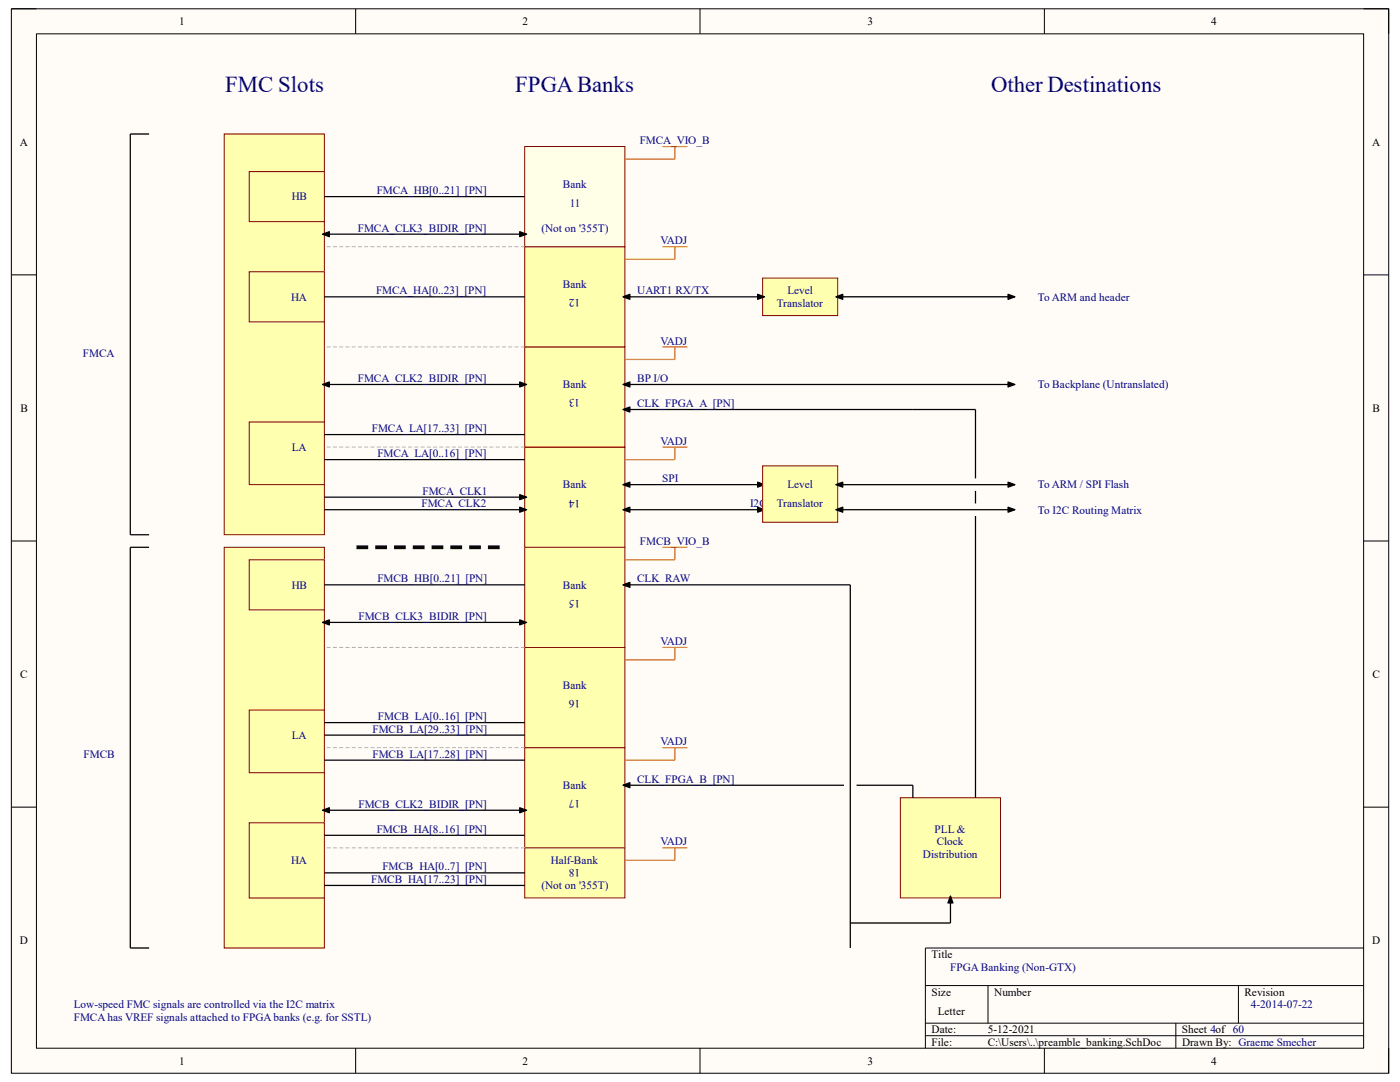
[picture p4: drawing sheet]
<svg xmlns="http://www.w3.org/2000/svg" width="279mm" height="216mm" viewBox="0 0 279 216" stroke-linecap="round" stroke-linejoin="round" font-family="sans-serif">
<path d="M2.3 1.8h274.8v212.4h-274.8z" fill-rule="evenodd" fill="#fffcf8"/>
<path d="M2.3 1.8h274.8v212.4h-274.8z" fill="none" stroke="#000" stroke-width=".2"/>
<path d="M7.3 6.8h264.8v202.4h-264.8z" fill-rule="evenodd" fill="#fffcf8"/>
<g fill="none" stroke="#000" stroke-width=".2">
<path d="M2.3 1.8h5M7.3 6.8h264.8v202.4h-264.8zM71 1.8v4.9M139.7 1.8v4.9M208.4 1.8v5M272.1 1.8h5v5M2.3 54.9h5M272.1 54.9h5M2.3 107.9h5M272.1 107.9h5M2.3 161.1h5M272.1 161.1h5"/>
<path d="M184.7 196.7h87.4M197.2 196.7v7.5M247.2 196.7v7.5M272.1 189.2h-87.4v20M71 209.2v5M139.7 209.2v5M184.7 204.2h87.4M184.7 206.7h87.4M208.4 209.2v5M234.7 204.2v5M277.1 209.2v5"/>
</g>
<path d="M44.7 109.2h20v80h-20z" fill-rule="evenodd" fill="#ffffb0"/>
<path d="M44.7 109.2h20v80h-20z" fill="none" stroke="#800000" stroke-width=".2"/>
<path d="M44.7 26.7h20v80h-20z" fill-rule="evenodd" fill="#ffffb0"/>
<path d="M44.7 26.7h20v80h-20z" fill="none" stroke="#800000" stroke-width=".2"/>
<path d="M49.7 34.2h15v10h-15z" fill-rule="evenodd" fill="#ffffb0"/>
<path d="M49.7 34.2h15v10h-15z" fill="none" stroke="#800000" stroke-width=".2"/>
<path d="M104.7 149.2h20v20h-20z" fill-rule="evenodd" fill="#ffffb0"/>
<path d="M104.7 149.2h20v20h-20z" fill="none" stroke="#800000" stroke-width=".2"/>
<path d="M104.7 129.2h20v20h-20z" fill-rule="evenodd" fill="#ffffb0"/>
<path d="M104.7 129.2h20v20h-20z" fill="none" stroke="#800000" stroke-width=".2"/>
<path d="M104.7 109.2h20v20h-20z" fill-rule="evenodd" fill="#ffffb0"/>
<path d="M104.7 109.2h20v20h-20z" fill="none" stroke="#800000" stroke-width=".2"/>
<path d="M104.7 89.2h20v20h-20z" fill-rule="evenodd" fill="#ffffb0"/>
<path d="M104.7 89.2h20v20h-20z" fill="none" stroke="#800000" stroke-width=".2"/>
<path d="M104.7 69.2h20v20h-20z" fill-rule="evenodd" fill="#ffffb0"/>
<path d="M104.7 69.2h20v20h-20z" fill="none" stroke="#800000" stroke-width=".2"/>
<path d="M104.7 49.2h20v20h-20z" fill-rule="evenodd" fill="#ffffb0"/>
<path d="M104.7 49.2h20v20h-20z" fill="none" stroke="#800000" stroke-width=".2"/>
<path d="M104.7 29.2h20v20h-20z" fill-rule="evenodd" fill="#ffffe8"/>
<path d="M104.7 29.2h20v20h-20z" fill="none" stroke="#800000" stroke-width=".2"/>
<path d="M104.7 169.2h20v10h-20z" fill-rule="evenodd" fill="#ffffb0"/>
<path d="M104.7 169.2h20v10h-20z" fill="none" stroke="#800000" stroke-width=".2"/>
<path d="M49.7 54.2h15v10h-15z" fill-rule="evenodd" fill="#ffffb0"/>
<path d="M49.7 54.2h15v10h-15z" fill="none" stroke="#800000" stroke-width=".2"/>
<path d="M49.7 84.2h15v12.5h-15z" fill-rule="evenodd" fill="#ffffb0"/>
<path d="M49.7 84.2h15v12.5h-15z" fill="none" stroke="#800000" stroke-width=".2"/>
<path d="M49.7 111.7h15v10h-15z" fill-rule="evenodd" fill="#ffffb0"/>
<path d="M49.7 111.7h15v10h-15z" fill="none" stroke="#800000" stroke-width=".2"/>
<path d="M49.7 141.7h15v12.5h-15z" fill-rule="evenodd" fill="#ffffb0"/>
<path d="M49.7 141.7h15v12.5h-15z" fill="none" stroke="#800000" stroke-width=".2"/>
<path d="M49.7 164.2h15v15h-15z" fill-rule="evenodd" fill="#ffffb0"/>
<path d="M49.7 164.2h15v15h-15z" fill="none" stroke="#800000" stroke-width=".2"/>
<g fill="none" stroke="#000" stroke-width=".25">
<path d="M29.8 26.7h-3.8v80h3.8M64.7 39.2h40M64.4 46.7l1.3-.5v1zM64.7 46.7h40M64.7 59.2h40M103.7 46.2l1.4 .5-1.4 .5zM64.4 76.7l1.3-.5v1zM64.7 76.7h40M103.7 76.2l1.4 .5-1.4 .5zM64.7 86.7h40M64.7 99.2h40M64.7 91.7h40"/>
<path d="M103.7 98.7l1.4 .5-1.4 .5zM124.3 81.7l1.4-.5v1zM124.3 96.7l1.4-.5v1zM124.7 96.7h27.5M124.7 81.7h57.5M151.2 96.2l1.4 .5-1.4 .5zM29.8 109.2h-3.8v80h3.8M64.7 101.7h40M64.7 116.7h40M103.7 101.2l1.4 .5-1.4 .5zM124.3 101.7l1.4-.5v1zM124.3 116.7l1.4-.5v1z"/>
<path d="M124.7 101.7h27.5M124.7 116.7h45M151.2 101.2l1.4 .5-1.4 .5zM64.4 124.2l1.3-.5v1zM64.7 124.2h40M103.7 123.7l1.4 .5-1.4 .5zM64.7 144.2h40M64.7 146.7h40M64.7 151.7h40M124.3 156.7l1.4-.5v1zM124.7 156.7h43.7M64.4 161.7l1.3-.5v1z"/>
<path d="M64.7 166.7h40M64.7 174.2h40M64.7 176.7h40M64.7 161.7h40M103.7 161.2l1.4 .5-1.4 .5z"/>
</g>
<g fill="#000">
<path d="M64.4 46.7l1.3-.5v1zM103.7 46.2l1.4 .5-1.4 .5zM64.4 76.7l1.3-.5v1zM103.7 76.2l1.4 .5-1.4 .5zM103.7 98.7l1.4 .5-1.4 .5zM124.3 81.7l1.4-.5v1zM124.3 96.7l1.4-.5v1zM151.2 96.2l1.4 .5-1.4 .5zM103.7 101.2l1.4 .5-1.4 .5zM124.3 101.7l1.4-.5v1zM124.3 116.7l1.4-.5v1zM151.2 101.2l1.4 .5-1.4 .5z"/>
<path d="M64.4 124.2l1.3-.5v1zM103.7 123.7l1.4 .5-1.4 .5zM124.3 156.7l1.4-.5v1zM64.4 161.7l1.3-.5v1zM103.7 161.2l1.4 .5-1.4 .5z"/>
</g>
<g fill="none" stroke="#fd8300" stroke-width=".25">
<path d="M132.2 29.2h5M134.7 29.2v2.5h-10M132.2 49.2h5M134.7 49.2v2.5h-10M132.2 69.2h5M134.7 69.2v2.5h-10M132.2 89.2h5M134.7 89.2v2.5h-10M132.2 109.2h5M134.7 109.2v2.5h-10M132.2 129.2h5M134.7 129.2v2.5h-10"/>
<path d="M132.2 149.2h5M134.7 149.2v2.5h-10M132.2 169.2h5M134.7 169.2v2.5h-10"/>
</g>
<path d="M71.1 109.2h2.4M74.9 109.2h2.3M78.6 109.2h2.4M82.4 109.2h2.3M86.1 109.2h2.4M89.9 109.2h2.3M93.6 109.2h2.4M97.4 109.2h2.3" fill="none" stroke="#080d02" stroke-width=".75" stroke-linecap="butt"/>
<g fill="none" stroke="#baada4" stroke-width=".2">
<path d="M65.2 49.2h.8M66.5 49.2h.7M67.7 49.2h.8M69 49.2h.7M70.2 49.2h.8M71.5 49.2h.7M72.7 49.2h.8M74 49.2h.7M75.2 49.2h.8M76.4 49.2h.8M77.7 49.2h.8M78.9 49.2h.8"/>
<path d="M80.2 49.2h.8M81.4 49.2h.8M82.7 49.2h.8M83.9 49.2h.8M85.2 49.2h.8M86.4 49.2h.8M87.7 49.2h.8M88.9 49.2h.8M90.2 49.2h.8M91.4 49.2h.8M92.7 49.2h.8M93.9 49.2h.8"/>
<path d="M95.2 49.2h.8M96.4 49.2h.8M97.7 49.2h.8M98.9 49.2h.8M100.2 49.2h.8M101.4 49.2h.8M102.7 49.2h.8M103.9 49.2h.8M65.2 69.2h.8M66.5 69.2h.7M67.7 69.2h.8M69 69.2h.7"/>
<path d="M70.2 69.2h.8M71.5 69.2h.7M72.7 69.2h.8M74 69.2h.7M75.2 69.2h.8M76.4 69.2h.8M77.7 69.2h.8M78.9 69.2h.8M80.2 69.2h.8M81.4 69.2h.8M82.7 69.2h.8M83.9 69.2h.8"/>
<path d="M85.2 69.2h.8M86.4 69.2h.8M87.7 69.2h.8M88.9 69.2h.8M90.2 69.2h.8M91.4 69.2h.8M92.7 69.2h.8M93.9 69.2h.8M95.2 69.2h.8M96.4 69.2h.8M97.7 69.2h.8M98.9 69.2h.8"/>
<path d="M100.2 69.2h.8M101.4 69.2h.8M102.7 69.2h.8M103.9 69.2h.8M65.2 89.2h.8M66.5 89.2h.7M67.7 89.2h.8M69 89.2h.7M70.2 89.2h.8M71.5 89.2h.7M72.7 89.2h.8M74 89.2h.7"/>
<path d="M75.2 89.2h.8M76.4 89.2h.8M77.7 89.2h.8M79 89.2h.7M80.2 89.2h.8M81.4 89.2h.8M82.7 89.2h.8M83.9 89.2h.8M85.2 89.2h.8M86.4 89.2h.8M87.7 89.2h.8M88.9 89.2h.8"/>
<path d="M90.2 89.2h.8M91.4 89.2h.8M92.7 89.2h.8M93.9 89.2h.8M95.2 89.2h.8M96.4 89.2h.8M97.7 89.2h.8M98.9 89.2h.8M100.2 89.2h.8M101.4 89.2h.8M102.7 89.2h.8M103.9 89.2h.8"/>
<path d="M65.2 129.2h.8M66.5 129.2h.7M67.7 129.2h.8M69 129.2h.7M70.2 129.2h.8M71.5 129.2h.7M72.7 129.2h.8M74 129.2h.7M75.2 129.2h.8M76.4 129.2h.8M77.7 129.2h.8M79 129.2h.7"/>
<path d="M80.2 129.2h.8M81.4 129.2h.8M82.7 129.2h.8M83.9 129.2h.8M85.2 129.2h.8M86.4 129.2h.8M87.7 129.2h.8M88.9 129.2h.8M90.2 129.2h.8M91.4 129.2h.8M92.7 129.2h.8M93.9 129.2h.8"/>
<path d="M95.2 129.2h.8M96.4 129.2h.8M97.7 129.2h.8M98.9 129.2h.8M100.2 129.2h.8M101.4 129.2h.8M102.7 129.2h.8M103.9 129.2h.8M65.2 149.2h.8M66.5 149.2h.7M67.7 149.2h.8M69 149.2h.7"/>
<path d="M70.2 149.2h.8M71.5 149.2h.7M72.7 149.2h.8M74 149.2h.7M75.2 149.2h.8M76.4 149.2h.8M77.7 149.2h.8M79 149.2h.7M80.2 149.2h.8M81.4 149.2h.8M82.7 149.2h.8M83.9 149.2h.8"/>
<path d="M85.2 149.2h.8M86.4 149.2h.8M87.7 149.2h.8M88.9 149.2h.8M90.2 149.2h.8M91.4 149.2h.8M92.7 149.2h.8M93.9 149.2h.8M95.2 149.2h.8M96.4 149.2h.8M97.7 149.2h.8M98.9 149.2h.8"/>
<path d="M100.2 149.2h.8M101.4 149.2h.8M102.7 149.2h.8M103.9 149.2h.8M65.2 169.2h.8M66.5 169.2h.7M67.7 169.2h.8M69 169.2h.7M70.2 169.2h.8M71.5 169.2h.7M72.7 169.2h.8M74 169.2h.7"/>
<path d="M75.2 169.2h.8M76.4 169.2h.8M77.7 169.2h.8M79 169.2h.7M80.2 169.2h.8M81.4 169.2h.8M82.7 169.2h.8M83.9 169.2h.8M85.2 169.2h.8M86.4 169.2h.8M87.7 169.2h.8M88.9 169.2h.8"/>
<path d="M90.2 169.2h.8M91.4 169.2h.8M92.7 169.2h.8M93.9 169.2h.8M95.2 169.2h.8M96.4 169.2h.8M97.7 169.2h.8M98.9 169.2h.8M100.2 169.2h.8M101.4 169.2h.8M102.7 169.2h.8M103.9 169.2h.8"/>
</g>
<path d="M179.7 159.2h20v20h-20z" fill-rule="evenodd" fill="#ffffb0"/>
<path d="M179.7 159.2h20v20h-20z" fill="none" stroke="#800000" stroke-width=".2"/>
<path d="M182.2 81.7h12.5v13.8M169.7 116.7v72.5M194.7 103v56.2M170.9 156.7h11.3v2.5M189.7 178.8l.5 1.4h-1zM189.7 179.2v5h-20" fill="none" stroke="#000" stroke-width=".25"/>
<path d="M189.7 178.8l.5 1.4h-1z" fill="#000"/>
<path d="M152.2 55.5h15v7.5h-15z" fill-rule="evenodd" fill="#ffffb0"/>
<path d="M152.2 55.5h15v7.5h-15z" fill="none" stroke="#800000" stroke-width=".2"/>
<path d="M152.2 93h15v11.2h-15z" fill-rule="evenodd" fill="#ffffb0"/>
<path d="M152.2 93h15v11.2h-15z" fill="none" stroke="#800000" stroke-width=".2"/>
<g fill="none" stroke="#000" stroke-width=".25">
<path d="M124.3 59.2l1.4-.5v1zM124.7 59.2h27.5M151.2 58.7l1.4 .5-1.4 .5zM166.8 59.2l1.4-.5v1zM167.2 59.2h35M201.2 58.7l1.4 .5-1.4 .5zM124.3 76.7l1.4-.5v1zM124.7 76.7h77.5M201.2 76.2l1.4 .5-1.4 .5zM166.8 96.7l1.4-.5v1zM167.2 96.7h35M194.7 98v2.5"/>
<path d="M201.2 96.2l1.4 .5-1.4 .5zM166.8 101.7l1.4-.5v1zM167.2 101.7h35M201.2 101.2l1.4 .5-1.4 .5z"/>
</g>
<path d="M124.3 59.2l1.4-.5v1zM151.2 58.7l1.4 .5-1.4 .5zM166.8 59.2l1.4-.5v1zM201.2 58.7l1.4 .5-1.4 .5zM124.3 76.7l1.4-.5v1zM201.2 76.2l1.4 .5-1.4 .5zM166.8 96.7l1.4-.5v1zM201.2 96.2l1.4 .5-1.4 .5zM166.8 101.7l1.4-.5v1zM201.2 101.2l1.4 .5-1.4 .5z" fill="#000"/>
<g font-size="4.5" fill="#000080">
<text x="45" y="18.3">FMC Slots</text>
<text x="102.8" y="18.3">FPGA Banks</text>
<text x="197.8" y="18.3">Other Destinations</text>
</g>
<g font-size="2.2">
<text x="35.7" y="5">1</text>
<text x="104.3" y="5">2</text>
<text x="173.1" y="5">3</text>
<text x="241.7" y="5">4</text>
<text x="3.9" y="29.1">A</text>
<text x="273.8" y="29.1">A</text>
<text x="4.1" y="82.2">B</text>
<text x="273.9" y="82.2">B</text>
<text x="4" y="135.3">C</text>
<text x="273.9" y="135.3">C</text>
<text x="4" y="188.4">D</text>
<text x="185.9" y="191.2">Title</text>
<text x="273.9" y="188.4">D</text>
<text x="185.9" y="198.7">Size</text>
<text x="187.2" y="202.4">Letter</text>
<text x="198.4" y="198.7">Number</text>
<text x="248.4" y="198.7">Revision</text>
<text x="185.9" y="206.2">Date:</text>
<text x="185.9" y="208.7">File:</text>
<text x="197.1" y="208.7">C:\Users\..\preamble_banking.SchDoc</text>
<text x="197.1" y="206.2">5-12-2021</text>
<text x="235.9" y="206.2">Sheet 4of 60</text>
<text x="235.9" y="208.7">Drawn By: Graeme Smecher</text>
<text x="35.7" y="212.4">1</text>
<text x="104.3" y="212.4">2</text>
<text x="173.1" y="212.4">3</text>
<text x="241.7" y="212.4">4</text>
</g>
<g font-size="2.2" fill="#000080">
<text x="127.7" y="28.7">FMCA_VIO_B</text>
<text x="58.2" y="40">HB</text>
<text x="75.2" y="38.7">FMCA_HB[0..21]_[PN]</text>
<text x="112.3" y="37.5">Bank</text>
<text x="113.7" y="41.2">11</text>
<text x="71.4" y="46.2">FMCA_CLK3_BIDIR_[PN]</text>
<text x="108" y="46.2">(Not on '355T)</text>
<text x="131.8" y="48.7">VADJ</text>
<text x="58.1" y="60">HA</text>
<text x="75.1" y="58.8">FMCA_HA[0..23]_[PN]</text>
<text x="112.3" y="57.5">Bank</text>
<text x="115.8" y="59.7" transform="rotate(-180 115.8 59.7)">12</text>
<text x="127.2" y="58.8">UART1 RX/TX</text>
<text x="157.1" y="58.8">Level</text>
<text x="207.1" y="60">To ARM and header</text>
<text x="155" y="61.3">Translator</text>
<text x="16.6" y="71.2">FMCA</text>
<text x="131.8" y="68.7">VADJ</text>
<text x="71.4" y="76.2">FMCA_CLK2_BIDIR_[PN]</text>
<text x="112.3" y="77.5">Bank</text>
<text x="127.2" y="76.2">BP I/O</text>
<text x="207.1" y="77.5">To Backplane (Untranslated)</text>
<text x="115.7" y="79.7" transform="rotate(-180 115.7 79.7)">13</text>
<text x="127.2" y="81.2">CLK_FPGA_A_[PN]</text>
<text x="58.2" y="90">LA</text>
<text x="74.2" y="86.2">FMCA_LA[17..33]_[PN]</text>
<text x="131.8" y="88.7">VADJ</text>
<text x="75.3" y="91.2">FMCA_LA[0..16]_[PN]</text>
<text x="84.1" y="101.2">FMCA_CLK2</text>
<text x="84.3" y="98.7">FMCA_CLK1</text>
<text x="112.3" y="97.5">Bank</text>
<text x="115.8" y="99.7" transform="rotate(-180 115.8 99.7)">14</text>
<text x="132.2" y="96.2">SPI</text>
<text x="149.7" y="101.2">I2C</text>
<text x="155" y="101.2">Translator</text>
<text x="157.1" y="97.5">Level</text>
<text x="207.1" y="97.5">To ARM / SPI Flash</text>
<text x="207.1" y="102.5">To I2C Routing Matrix</text>
<text x="127.7" y="108.7">FMCB_VIO_B</text>
<text x="58.2" y="117.5">HB</text>
<text x="75.3" y="116.2">FMCB_HB[0..21]_[PN]</text>
<text x="112.3" y="117.5">Bank</text>
<text x="115.8" y="119.7" transform="rotate(-180 115.8 119.7)">15</text>
<text x="127.2" y="116.2">CLK_RAW</text>
<text x="71.5" y="123.7">FMCB_CLK3_BIDIR_[PN]</text>
<text x="131.8" y="128.7">VADJ</text>
<text x="112.3" y="137.5">Bank</text>
<text x="75.4" y="143.7">FMCB_LA[0..16]_[PN]</text>
<text x="115.8" y="139.7" transform="rotate(-180 115.8 139.7)">16</text>
<text x="58.2" y="147.4">LA</text>
<text x="74.3" y="146.2">FMCB_LA[29..33]_[PN]</text>
<text x="131.8" y="148.7">VADJ</text>
<text x="16.7" y="151.2">FMCB</text>
<text x="74.3" y="151.2">FMCB_LA[17..28]_[PN]</text>
<text x="71.5" y="161.2">FMCB_CLK2_BIDIR_[PN]</text>
<text x="112.3" y="157.4">Bank</text>
<text x="115.8" y="159.6" transform="rotate(-180 115.8 159.6)">17</text>
<text x="127.2" y="156.2">CLK_FPGA_B_[PN]</text>
<text x="75.2" y="166.2">FMCB_HA[8..16]_[PN]</text>
<text x="186.5" y="166.2">PLL &amp;</text>
<text x="58.1" y="172.4">HA</text>
<text x="76.3" y="173.7">FMCB_HA[0..7]_[PN]</text>
<text x="109.9" y="172.4">Half-Bank</text>
<text x="115.8" y="173.4" transform="rotate(-180 115.8 173.4)">18</text>
<text x="131.8" y="168.7">VADJ</text>
<text x="184.2" y="171.2">Distribution</text>
<text x="186.9" y="168.7">Clock</text>
<text x="74.1" y="176.2">FMCB_HA[17..23]_[PN]</text>
<text x="108" y="177.4">(Not on '355T)</text>
<text x="189.7" y="193.7">FPGA Banking (Non-GTX)</text>
<text x="14.7" y="201.2">Low-speed FMC signals are controlled via the I2C matrix</text>
<text x="14.7" y="203.7">FMCA has VREF signals attached to FPGA banks (e.g. for SSTL)</text>
<text x="249.6" y="201.2">4-2014-07-22</text>
</g>
</svg>
